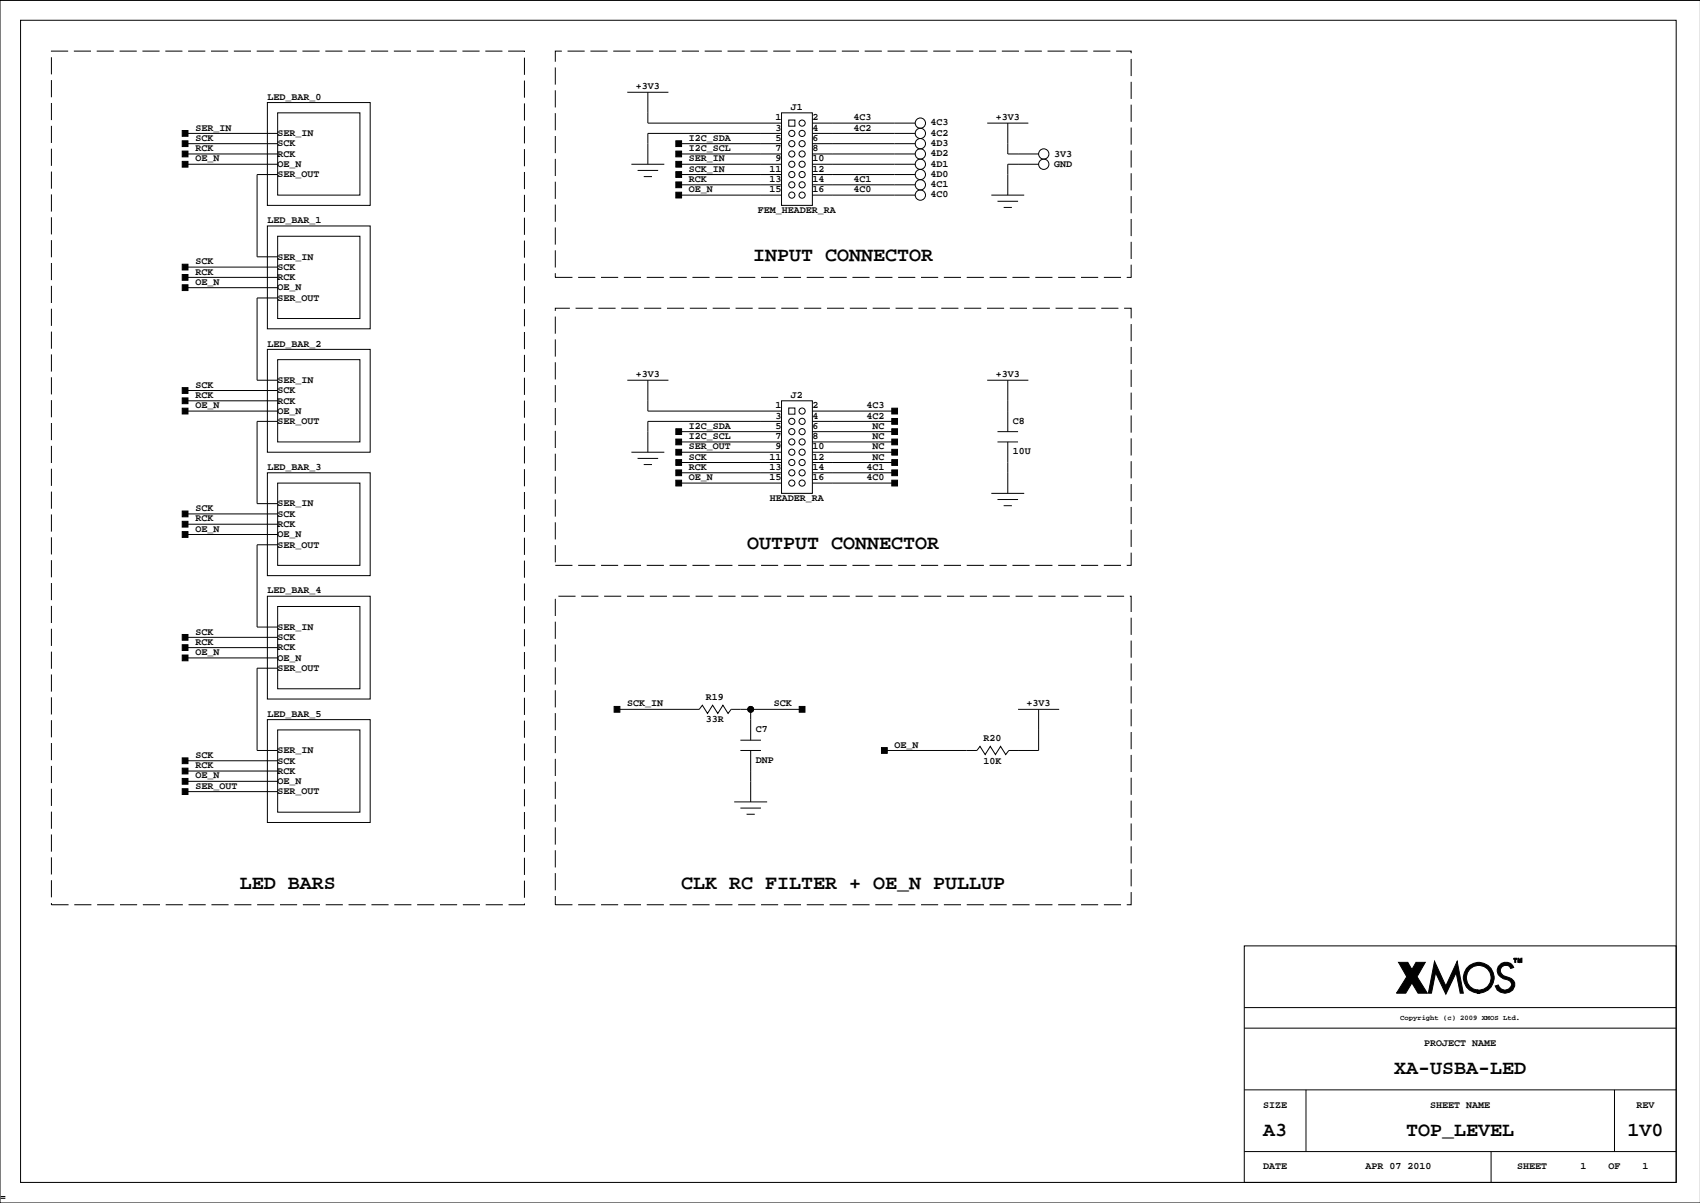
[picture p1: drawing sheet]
<svg xmlns="http://www.w3.org/2000/svg" width="420mm" height="297mm" viewBox="0 0 420 297" stroke-linecap="round" stroke-linejoin="round" font-family="sans-serif">
<g fill="none" stroke="#000" stroke-width=".25">
<path d="M5.1 5h408.8v287h-408.8zM419.9 .1h-419.9v296.9h419.9M45.7 38h22.9M45.7 35.5h22.9M45.7 32.9h22.9M66 25.3h25.4v25.4h-25.4zM68.6 27.9h20.3v20.3h-20.3zM154.9 22.8h10.2M160 22.8v7.6h33M167.6 38h25.4M167.6 35.5h25.4M193 27.9h7.6v22.8h-7.6z"/>
<path d="M193 32.9h-33v7.7M194.8 29.6h1.5v1.6h-1.5zM200.6 38h25.4M200.6 35.5h25.4M200.6 32.9h25.4M200.6 30.4h25.4M243.8 30.4h10.1M248.9 30.4v7.6h7.6M45.7 40.6h22.9M66 55.8h25.4v25.4h-25.4zM68.6 58.3h20.3v20.3h-20.3zM68.6 43.1h-5.1v20.3h5.1"/>
<path d="M155.9 40.6h8.1M157.4 42.1h5.1M159 43.6h2M167.6 43.1h25.4M167.6 40.6h25.4M167.6 48.2h25.4M167.6 45.6h25.4M200.6 43.1h25.4M200.6 40.6h25.4M200.6 48.2h25.4M200.6 45.6h25.4M244.8 48.2h8.1"/>
<path d="M246.3 49.7h5.1M247.8 51.2h2.1M256.5 40.6h-7.6v7.6M45.7 71h22.9M45.7 68.5h22.9M45.7 66h22.9M68.6 73.6h-5.1v20.3h5.1M45.7 99h22.9M45.7 96.4h22.9M66 86.3h25.4v25.4h-25.4zM68.6 88.8h20.3v20.3h-20.3zM154.9 93.9h10.2"/>
<path d="M160 93.9v7.6h33M193 99h7.6v22.8h-7.6zM243.8 93.9h10.1M248.9 93.9v12.7M45.7 101.5h22.9M66 116.7h25.4v25.4h-25.4zM68.6 119.3h20.3v20.3h-20.3zM68.6 104h-5.1v20.4h5.1M155.9 111.7h8.1M157.4 113.2h5.1M159 114.7h2M167.6 106.6h25.4"/>
<path d="M167.6 109.1h25.4M167.6 111.7h25.4M167.6 119.3h25.4M167.6 116.7h25.4M167.6 114.2h25.4M193 104h-33v7.7M194.8 100.7h1.5v1.6h-1.5zM200.6 104h20.3M200.6 101.5h20.3M200.6 106.6h20.3M200.6 109.1h20.3M200.6 111.7h20.3"/>
<path d="M200.6 119.3h20.3M200.6 116.7h20.3M200.6 114.2h20.3M246.3 106.6h5.1M246.3 109.1h5.1M248.9 109.1v12.7M45.7 132h22.9M45.7 129.4h22.9M45.7 126.9h22.9M68.6 134.5h-5.1v20.3h5.1M244.8 121.8h8.1M246.3 123.3h5.1"/>
<path d="M247.8 124.9h2.1M45.7 159.9h22.9M45.7 157.4h22.9M66 147.2h25.4v25.4h-25.4zM68.6 149.8h20.3v20.3h-20.3zM45.7 162.4h22.9M66 177.7h25.4v25.4h-25.4zM68.6 165h-5.1v20.3h5.1M152.4 175.1h20.3l.7-1 1.3 2.1 1.3-2.1 1.3 2.1 1.2-2.1 1.3 2.1 .8-1.1h17.5M185.4 175.1v7.7M251.4 175.1h10.2M256.5 175.1v10.2h-7.4l-.7 1-1.3-2-1.3 2-1.3-2-1.2 2-1.3-2-.8 1h-22.8"/>
<path d="M45.7 195.5h22.9M45.7 192.9h22.9M45.7 190.4h22.9M45.7 187.8h22.9M68.6 180.2h20.3v20.3h-20.3zM181.3 198h8.1M182.8 185.3h5.1M182.8 199.5h5.1M182.8 182.8h5.1M185.4 185.3v12.7M184.4 201h2M307.3 233.6h106.6v58.4h-106.6z"/>
<path d="M307.3 248.8h106.6M307.3 253.9h106.6M307.3 269.1h106.6M322.5 269.1v15.2M398.7 269.1v15.2M307.3 284.3h106.6M368.2 284.3v7.7"/>
<circle cx="195.5" cy="35.5" r=".76"/>
<circle cx="195.5" cy="32.9" r=".76"/>
<circle cx="195.5" cy="38" r=".76"/>
<circle cx="198.1" cy="35.5" r=".76"/>
<circle cx="198.1" cy="32.9" r=".76"/>
<circle cx="198.1" cy="38" r=".76"/>
<circle cx="198.1" cy="30.4" r=".76"/>
<circle cx="227.3" cy="32.9" r="1.27"/>
<circle cx="227.3" cy="35.5" r="1.27"/>
<circle cx="227.3" cy="30.4" r="1.27"/>
<circle cx="227.3" cy="38" r="1.27"/>
<circle cx="257.8" cy="38" r="1.27"/>
<circle cx="195.5" cy="40.6" r=".76"/>
<circle cx="195.5" cy="48.2" r=".76"/>
<circle cx="195.5" cy="45.6" r=".76"/>
<circle cx="195.5" cy="43.1" r=".76"/>
<circle cx="198.1" cy="40.6" r=".76"/>
<circle cx="198.1" cy="48.2" r=".76"/>
<circle cx="198.1" cy="45.6" r=".76"/>
<circle cx="198.1" cy="43.1" r=".76"/>
<circle cx="227.3" cy="40.6" r="1.27"/>
<circle cx="227.3" cy="45.6" r="1.27"/>
<circle cx="227.3" cy="43.1" r="1.27"/>
<circle cx="227.3" cy="48.2" r="1.27"/>
<circle cx="257.8" cy="40.6" r="1.27"/>
<circle cx="195.5" cy="111.7" r=".76"/>
<circle cx="195.5" cy="119.3" r=".76"/>
<circle cx="195.5" cy="104" r=".76"/>
<circle cx="195.5" cy="109.1" r=".76"/>
<circle cx="195.5" cy="116.7" r=".76"/>
<circle cx="195.5" cy="114.2" r=".76"/>
<circle cx="195.5" cy="106.6" r=".76"/>
<circle cx="198.1" cy="111.7" r=".76"/>
<circle cx="198.1" cy="119.3" r=".76"/>
<circle cx="198.1" cy="104" r=".76"/>
<circle cx="198.1" cy="109.1" r=".76"/>
<circle cx="198.1" cy="101.5" r=".76"/>
<circle cx="198.1" cy="116.7" r=".76"/>
<circle cx="198.1" cy="114.2" r=".76"/>
<circle cx="198.1" cy="106.6" r=".76"/>
<circle cx="185.4" cy="175.1" r=".71"/>
</g>
<g fill="#000" stroke="#000" stroke-width=".25">
<path d="M45 32.2h1.4v1.5h-1.4z" fill-rule="evenodd"/>
<path d="M45 37.3h1.4v1.4h-1.4z" fill-rule="evenodd"/>
<path d="M45 34.8h1.4v1.4h-1.4z" fill-rule="evenodd"/>
<path d="M166.9 34.8h1.4v1.4h-1.4z" fill-rule="evenodd"/>
<path d="M166.9 37.3h1.4v1.4h-1.4z" fill-rule="evenodd"/>
<path d="M45 39.8h1.4v1.5h-1.4z" fill-rule="evenodd"/>
<path d="M166.9 39.8h1.4v1.5h-1.4z" fill-rule="evenodd"/>
<path d="M166.9 44.9h1.4v1.4h-1.4z" fill-rule="evenodd"/>
<path d="M166.9 47.5h1.4v1.4h-1.4z" fill-rule="evenodd"/>
<path d="M166.9 42.4h1.4v1.4h-1.4z" fill-rule="evenodd"/>
<path d="M45 67.8h1.4v1.4h-1.4z" fill-rule="evenodd"/>
<path d="M45 70.3h1.4v1.4h-1.4z" fill-rule="evenodd"/>
<path d="M45 65.2h1.4v1.5h-1.4z" fill-rule="evenodd"/>
<path d="M45 98.3h1.4v1.4h-1.4z" fill-rule="evenodd"/>
<path d="M45 95.7h1.4v1.4h-1.4z" fill-rule="evenodd"/>
<path d="M45 100.8h1.4v1.4h-1.4z" fill-rule="evenodd"/>
<path d="M166.9 116h1.4v1.5h-1.4z" fill-rule="evenodd"/>
<path d="M166.9 118.6h1.4v1.4h-1.4z" fill-rule="evenodd"/>
<path d="M166.9 113.5h1.4v1.4h-1.4z" fill-rule="evenodd"/>
<path d="M166.9 111h1.4v1.4h-1.4z" fill-rule="evenodd"/>
<path d="M166.9 105.9h1.4v1.4h-1.4z" fill-rule="evenodd"/>
<path d="M166.9 108.4h1.4v1.4h-1.4z" fill-rule="evenodd"/>
<path d="M220.2 116h1.4v1.5h-1.4z" fill-rule="evenodd"/>
<path d="M220.2 118.6h1.4v1.4h-1.4z" fill-rule="evenodd"/>
<path d="M220.2 100.8h1.4v1.4h-1.4z" fill-rule="evenodd"/>
<path d="M220.2 105.9h1.4v1.4h-1.4z" fill-rule="evenodd"/>
<path d="M220.2 108.4h1.4v1.4h-1.4z" fill-rule="evenodd"/>
<path d="M220.2 111h1.4v1.4h-1.4z" fill-rule="evenodd"/>
<path d="M220.2 113.5h1.4v1.4h-1.4z" fill-rule="evenodd"/>
<path d="M220.2 103.3h1.4v1.5h-1.4z" fill-rule="evenodd"/>
<path d="M45 128.7h1.4v1.4h-1.4z" fill-rule="evenodd"/>
<path d="M45 131.3h1.4v1.4h-1.4z" fill-rule="evenodd"/>
<path d="M45 126.2h1.4v1.4h-1.4z" fill-rule="evenodd"/>
<path d="M45 156.7h1.4v1.4h-1.4z" fill-rule="evenodd"/>
<path d="M45 159.2h1.4v1.4h-1.4z" fill-rule="evenodd"/>
<path d="M45 161.7h1.4v1.5h-1.4z" fill-rule="evenodd"/>
<path d="M151.7 174.4h1.4v1.5h-1.4z" fill-rule="evenodd"/>
<path d="M197.4 174.4h1.4v1.5h-1.4z" fill-rule="evenodd"/>
<path d="M45 189.7h1.4v1.4h-1.4z" fill-rule="evenodd"/>
<path d="M45 192.2h1.4v1.4h-1.4z" fill-rule="evenodd"/>
<path d="M45 187.1h1.4v1.5h-1.4z" fill-rule="evenodd"/>
<path d="M45 194.8h1.4v1.4h-1.4z" fill-rule="evenodd"/>
<path d="M217.7 184.6h1.4v1.4h-1.4z" fill-rule="evenodd"/>
<path d="M370 238.6a2.13 2.13 0 0 1 2-1 2.13 2.13 0 0 1 1.8 1.3l-.8 .2a1.34 1.34 0 0 0-2.1-.3 1.34 1.34 0 0 0 .4 2.1 3.7 3.7 0 0 1 2.8 1.8 2.46 2.46 0 0 1-2.1 2.5 2.46 2.46 0 0 1-2.8-1.7l.8-.3a1.68 1.68 0 0 0 1.8 1.3 1.68 1.68 0 0 0 1.5-1.6 1.95 1.95 0 0 0-2-1.2 2.11 2.11 0 0 1-1.3-3.1z" fill-rule="evenodd"/>
<path d="M373.8 236.6h.8v.3h-.3v.7h-.2v-.7h-.3z" fill-rule="evenodd"/>
<path d="M374.8 236.6h.3l.2 .5 .3-.5h.2v1h-.2v-.5l-.3 .5-.2-.5v.5h-.3z" fill-rule="evenodd"/>
<path d="M345.4 237.6h2.2l1.1 1.8 1-1.8h2.3l-2.1 3.6 2.6 4h-2.3l-1.5-2.5-1.6 2.5h-2.2l2.5-4z" fill-rule="evenodd"/>
<path d="M354.2 237.4l2.8 6.1 2.8-6.1 1.6 7.8h-.8l-1-5-2.6 5.3-2.5-5.3-1 5h-.8z" fill-rule="evenodd"/>
<path d="M362.1 239.1a3.8 3.8 0 0 1 6.5 .8 3.8 3.8 0 0 1-3.7 5.3v-.7a3.1 3.1 0 0 0 3.1-4.1 3.1 3.1 0 0 0-4.9-1.2 3.1 3.1 0 0 0 .8 5l1 .3v.7h.5a3.8 3.8 0 0 1-3.6-2 3.8 3.8 0 0 1 .3-4.1z" fill-rule="evenodd"/>
<circle cx="185.4" cy="175.1" r=".71"/>
</g>
<path d="M12.7 12.6h116.8v210.8h-116.8zM137.1 12.6h142.2v55.9h-142.2zM137.1 76.1h142.2v63.5h-142.2zM137.1 147.2h142.2v76.2h-142.2z" fill="none" stroke="#000" stroke-width=".25" stroke-dasharray="4.2 1.4" stroke-linecap="butt"/>
<g font-size="4.9">
<text x="186" y="64.5">INPUT CONNECTOR</text>
<text x="184.5" y="135.7">OUTPUT CONNECTOR</text>
<text x="59.3" y="219.5">LED BARS</text>
<text x="168.2" y="219.5">CLK RC FILTER + OE_N PULLUP</text>
<text x="344.3" y="265.2">XA-USBA-LED</text>
<text x="311.9" y="280.4">A3</text>
<text x="347.3" y="280.4">TOP_LEVEL</text>
<text x="401.9" y="280.4">1V0</text>
</g>
<g font-size="2.5">
<text x="157" y="22.1">+3V3</text>
<text x="66" y="24.6">LED_BAR_0</text>
<text x="191.5" y="29.7">1</text>
<text x="195.3" y="27.2">J1</text>
<text x="200.6" y="29.7">2</text>
<text x="210.8" y="29.7">4C3</text>
<text x="245.9" y="29.7">+3V3</text>
<text x="48.2" y="32.2">SER_IN</text>
<text x="48.2" y="34.8">SCK</text>
<text x="68.6" y="33.6">SER_IN</text>
<text x="170.1" y="34.8">I2C_SDA</text>
<text x="191.5" y="32.2">3</text>
<text x="191.5" y="34.8">5</text>
<text x="200.6" y="32.2">4</text>
<text x="200.6" y="34.8">6</text>
<text x="210.8" y="32.2">4C2</text>
<text x="229.8" y="31">4C3</text>
<text x="229.8" y="33.5">4C2</text>
<text x="48.2" y="37.3">RCK</text>
<text x="48.2" y="39.9">OE_N</text>
<text x="68.6" y="41.3">OE_N</text>
<text x="68.6" y="38.7">RCK</text>
<text x="68.6" y="36.2">SCK</text>
<text x="170.1" y="39.9">SER_IN</text>
<text x="170.1" y="37.3">I2C_SCL</text>
<text x="191.5" y="37.3">7</text>
<text x="191.5" y="39.9">9</text>
<text x="200.6" y="37.3">8</text>
<text x="200.6" y="39.9">10</text>
<text x="229.8" y="41.1">4D1</text>
<text x="229.8" y="36">4D3</text>
<text x="229.8" y="38.6">4D2</text>
<text x="260.3" y="38.8">3V3</text>
<text x="260.3" y="41.1">GND</text>
<text x="68.6" y="43.8">SER_OUT</text>
<text x="170.1" y="44.9">RCK</text>
<text x="170.1" y="47.5">OE_N</text>
<text x="170.1" y="42.4">SCK_IN</text>
<text x="190" y="42.4">11</text>
<text x="190" y="44.9">13</text>
<text x="190" y="47.5">15</text>
<text x="200.6" y="47.5">16</text>
<text x="200.6" y="44.9">14</text>
<text x="200.6" y="42.4">12</text>
<text x="210.8" y="44.9">4C1</text>
<text x="210.8" y="47.5">4C0</text>
<text x="229.8" y="43.7">4D0</text>
<text x="229.8" y="46.2">4C1</text>
<text x="187.2" y="52.6">FEM_HEADER_RA</text>
<text x="229.8" y="48.7">4C0</text>
<text x="66" y="55.1">LED_BAR_1</text>
<text x="48.2" y="65.3">SCK</text>
<text x="68.6" y="64.1">SER_IN</text>
<text x="48.2" y="67.8">RCK</text>
<text x="48.2" y="70.3">OE_N</text>
<text x="68.6" y="71.7">OE_N</text>
<text x="68.6" y="69.2">RCK</text>
<text x="68.6" y="66.6">SCK</text>
<text x="68.6" y="74.3">SER_OUT</text>
<text x="66" y="85.6">LED_BAR_2</text>
<text x="48.2" y="95.7">SCK</text>
<text x="68.6" y="94.6">SER_IN</text>
<text x="157" y="93.2">+3V3</text>
<text x="245.9" y="93.2">+3V3</text>
<text x="48.2" y="98.3">RCK</text>
<text x="48.2" y="100.8">OE_N</text>
<text x="68.6" y="99.7">RCK</text>
<text x="68.6" y="97.1">SCK</text>
<text x="191.5" y="100.8">1</text>
<text x="195.3" y="98.3">J2</text>
<text x="200.6" y="100.8">2</text>
<text x="213.9" y="100.8">4C3</text>
<text x="68.6" y="104.7">SER_OUT</text>
<text x="68.6" y="102.2">OE_N</text>
<text x="170.1" y="105.9">I2C_SDA</text>
<text x="191.5" y="103.3">3</text>
<text x="191.5" y="105.9">5</text>
<text x="200.6" y="103.3">4</text>
<text x="200.6" y="105.9">6</text>
<text x="213.9" y="103.3">4C2</text>
<text x="215.4" y="105.9">NC</text>
<text x="250.1" y="104.6">C8</text>
<text x="170.1" y="113.5">SCK</text>
<text x="170.1" y="111">SER_OUT</text>
<text x="170.1" y="108.4">I2C_SCL</text>
<text x="190" y="113.5">11</text>
<text x="191.5" y="108.4">7</text>
<text x="191.5" y="111">9</text>
<text x="200.6" y="113.5">12</text>
<text x="200.6" y="108.4">8</text>
<text x="200.6" y="111">10</text>
<text x="215.4" y="108.4">NC</text>
<text x="215.4" y="111">NC</text>
<text x="215.4" y="113.5">NC</text>
<text x="250.1" y="112.1">10U</text>
<text x="66" y="116">LED_BAR_3</text>
<text x="170.1" y="116">RCK</text>
<text x="170.1" y="118.6">OE_N</text>
<text x="190" y="116">13</text>
<text x="190" y="118.6">15</text>
<text x="200.6" y="118.6">16</text>
<text x="200.6" y="116">14</text>
<text x="213.9" y="116">4C1</text>
<text x="213.9" y="118.6">4C0</text>
<text x="68.6" y="125.1">SER_IN</text>
<text x="190.1" y="123.7">HEADER_RA</text>
<text x="48.2" y="128.7">RCK</text>
<text x="48.2" y="131.3">OE_N</text>
<text x="48.2" y="126.2">SCK</text>
<text x="68.6" y="130.1">RCK</text>
<text x="68.6" y="127.6">SCK</text>
<text x="68.6" y="135.2">SER_OUT</text>
<text x="68.6" y="132.7">OE_N</text>
<text x="66" y="146.5">LED_BAR_4</text>
<text x="68.6" y="155.5">SER_IN</text>
<text x="48.2" y="159.2">RCK</text>
<text x="48.2" y="161.7">OE_N</text>
<text x="48.2" y="156.7">SCK</text>
<text x="68.6" y="160.6">RCK</text>
<text x="68.6" y="158.1">SCK</text>
<text x="68.6" y="165.7">SER_OUT</text>
<text x="68.6" y="163.1">OE_N</text>
<text x="174.3" y="172.9">R19</text>
<text x="66" y="177">LED_BAR_5</text>
<text x="154.9" y="174.4">SCK_IN</text>
<text x="174.3" y="178.4">33R</text>
<text x="191.1" y="174.4">SCK</text>
<text x="253.5" y="174.4">+3V3</text>
<text x="68.6" y="186">SER_IN</text>
<text x="186.6" y="180.8">C7</text>
<text x="220.9" y="184.6">OE_N</text>
<text x="242.8" y="183.1">R20</text>
<text x="48.2" y="189.7">RCK</text>
<text x="48.2" y="187.1">SCK</text>
<text x="68.6" y="191.1">RCK</text>
<text x="68.6" y="188.5">SCK</text>
<text x="186.6" y="188.3">DNP</text>
<text x="242.8" y="188.5">10K</text>
<text x="48.2" y="192.2">OE_N</text>
<text x="48.2" y="194.8">SER_OUT</text>
<text x="68.6" y="196.2">SER_OUT</text>
<text x="68.6" y="193.6">OE_N</text>
<text x="351.7" y="258.2">PROJECT NAME</text>
<text x="311.9" y="273.5">SIZE</text>
<text x="353.2" y="273.5">SHEET NAME</text>
<text x="404.1" y="273.5">REV</text>
<text x="311.9" y="288.7">DATE</text>
<text x="337.2" y="288.7">APR 07 2010</text>
<text x="374.7" y="288.7">SHEET</text>
<text x="390.3" y="288.7">1</text>
<text x="397.2" y="288.7">OF</text>
<text x="405.6" y="288.7">1</text>
<text x="0" y="296.3">=</text>
</g>
<text font-size="1.8" x="345.8" y="251.8">Copyright (c) 2009 XMOS Ltd.</text>
</svg>
